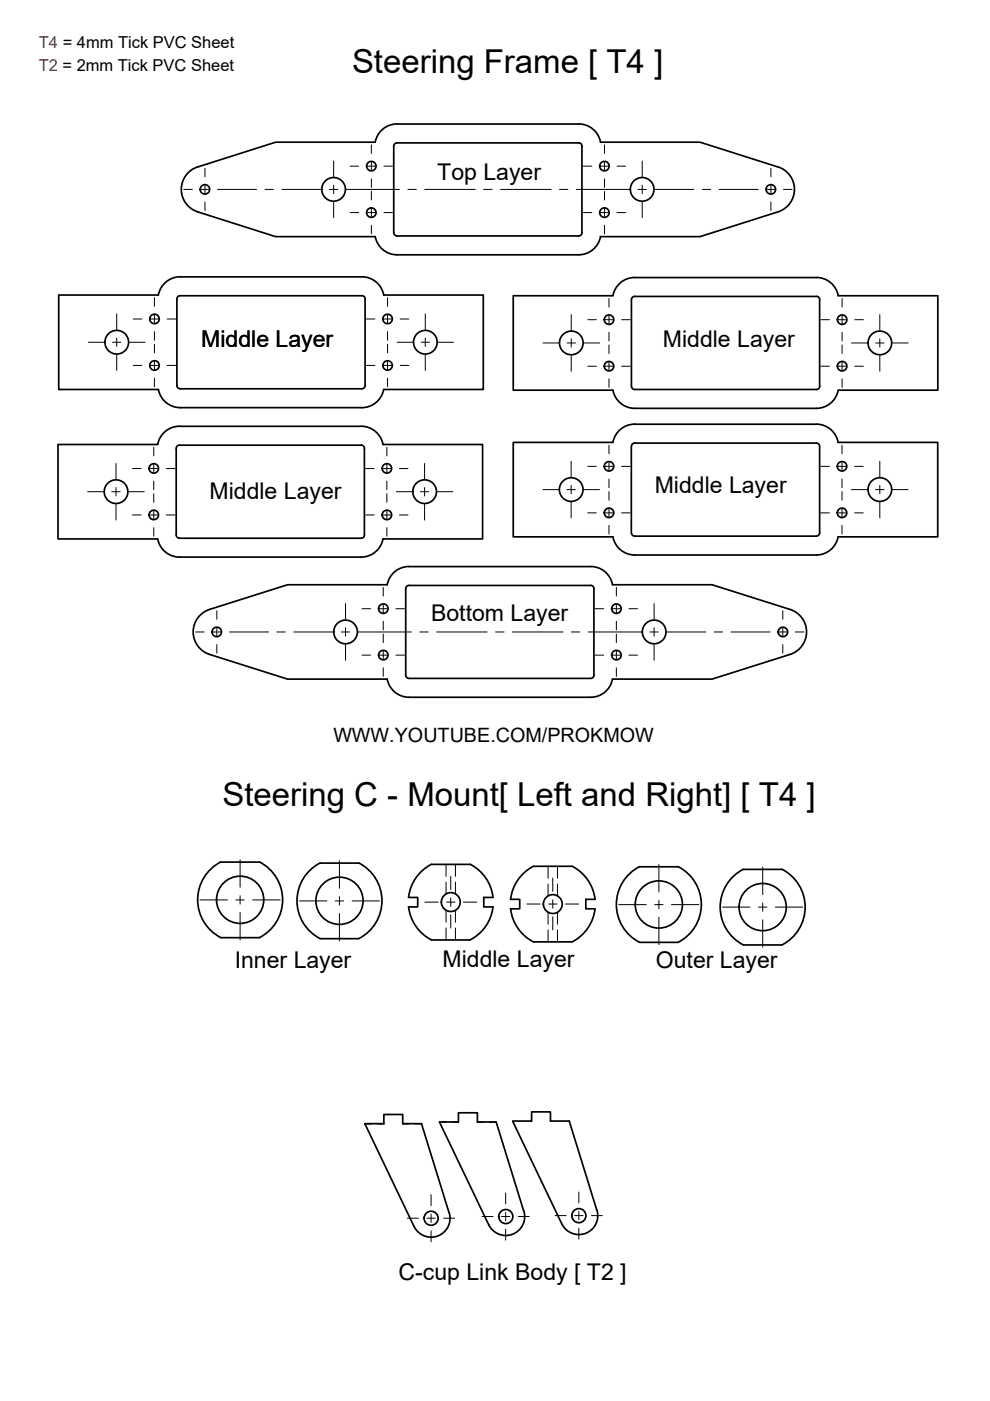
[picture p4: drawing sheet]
<svg xmlns="http://www.w3.org/2000/svg" width="210mm" height="297mm" viewBox="0 0 210 297" stroke-linecap="round" stroke-linejoin="round" font-family="sans-serif">
<!-- layer: Visible -->
<g fill="none" stroke="#000" stroke-width=".36">
<path d="M41.9 35.4a5 5 0 0 0-3.5 4.7 5 5 0 0 0 3.5 4.8M79.6 30.1a4.7 4.7 0 0 1 4.6-3.8h38.5a4.7 4.7 0 0 1 4.6 3.8M79.6 30.1h-21.2l-16.5 5.3M84.2 30.3h38.5M84.2 30.3a.71 .71 0 0 0-.7 .7v18.3M122.7 30.3a.71 .71 0 0 1 .7 .7v18.3M127.3 30.1h21.1l16.5 5.3M165 35.4a5 5 0 0 1 3.4 4.7 5 5 0 0 1-3.4 4.8M41.9 44.9l16.5 5.3h21.2M79.6 50.2a4.7 4.7 0 0 0 4.6 3.8h38.5a4.7 4.7 0 0 0 4.6-3.8M83.5 49.3a.71 .71 0 0 0 .7 .7h38.5a.71 .71 0 0 0 .7-.7M164.9 44.9l-16.5 5.3h-21.1"/>
<path d="M173.1 58.9l-38.5-.1a4.7 4.7 0 0 0-4.6 3.9M173.1 58.8a4.7 4.7 0 0 1 4.6 3.9h21.1v20h-21.1a4.7 4.7 0 0 1-4.6 3.9M33.6 62.6h-21.2v20h21.2M33.6 62.5a4.7 4.7 0 0 1 4.6-3.8h38.5a4.7 4.7 0 0 1 4.7 3.8l21.1 .1v20h-21.2a4.7 4.7 0 0 1-4.6 3.8h-38.5a4.7 4.7 0 0 1-4.6-3.8M77.4 63.4v18.3M77.4 63.4a.68 .68 0 0 0-.7-.7h-38.5a.71 .71 0 0 0-.7 .7v18.3a.71 .71 0 0 0 .7 .7h38.5a.71 .71 0 0 0 .7-.7M129.9 62.7h-21.1v20h21.1M134.6 62.9h38.5M134.6 62.8a.71 .71 0 0 0-.7 .7v18.4a.71 .71 0 0 0 .7 .7h38.5M173.1 62.8a.71 .71 0 0 1 .7 .7M173.8 63.5v18.4M38.1 94.4h38.5"/>
<path d="M38.1 94.4a.71 .71 0 0 0-.7 .7v18.3a.71 .71 0 0 0 .7 .7h38.5M76.6 90.4h-38.5a4.7 4.7 0 0 0-4.7 3.8h-21.1v20.1h21.1a4.7 4.7 0 0 0 4.7 3.8h38.5M76.6 94.4a.68 .68 0 0 1 .7 .7v18.3a.71 .71 0 0 1-.7 .7M76.6 90.4a4.7 4.7 0 0 1 4.6 3.8h21.1v20.1h-21.1a4.7 4.7 0 0 1-4.6 3.8M129.9 93.8h-21.1v20h21.1M130 82.7a4.7 4.7 0 0 0 4.6 3.9h38.5M133.9 94.6v18.4M134.6 89.9h38.5M134.6 89.9a4.7 4.7 0 0 0-4.6 3.9M173.1 89.9a4.7 4.7 0 0 1 4.6 3.9M173.8 94.6v18.4a.71 .71 0 0 1-.7 .7h-38.5a.71 .71 0 0 1-.7-.7M173.8 94.6a.68 .68 0 0 0-.7-.7h-38.5a.71 .71 0 0 0-.7 .7"/>
<path d="M173.8 81.9a.71 .71 0 0 1-.7 .7M177.7 93.8h21.1v20h-21.1a4.7 4.7 0 0 1-4.6 3.9h-38.5a4.7 4.7 0 0 1-4.6-3.9M86.7 124.1h38.5M86.7 124.1a.71 .71 0 0 0-.7 .7v18.3a.71 .71 0 0 0 .7 .7h38.5M125.2 120.1h-38.5a4.7 4.7 0 0 0-4.6 3.9h-21.1l-16.5 5.2a5 5 0 0 0-3.5 4.8 5 5 0 0 0 3.4 4.8l16.6 5.2h21.1a4.7 4.7 0 0 0 4.6 3.8h38.5M125.2 124.1a.68 .68 0 0 1 .7 .7v18.3a.71 .71 0 0 1-.7 .7M125.2 120.1a4.7 4.7 0 0 1 4.7 3.9h21.1l16.5 5.2a5 5 0 0 1 3.5 4.8 5 5 0 0 1-3.5 4.8l-16.5 5.2h-21.1a4.7 4.7 0 0 1-4.7 3.8M46.8 198.8h8.2M55 198.8a9 9 0 0 0 0-16h-8.2a9 9 0 0 0 0 16M67.8 199h8.3M76.1 199a9 9 0 0 0 0-16h-8.2a9 9 0 0 0 0 16M86.6 190.3h2v2h-2"/>
<path d="M86.6 192.3a9 9 0 0 0 4.9 7M91.4 183.3h8.3M91.4 199.3h8.3M91.5 183.3a9 9 0 0 0-4.9 7M99.7 183.3a9 9 0 0 1 4.8 7M104.5 190.3h-1.9v2h1.9M104.5 192.3a9 9 0 0 1-4.8 7M113.1 183.7h8.2a9 9 0 0 1 4.9 7h-2v2h2a9 9 0 0 1-4.9 7h-8.2M113.1 183.7a9 9 0 0 0-4.8 7h1.9v2h-2a9.1 9.1 0 0 0 4.9 7M133.2 185.5l1.5-1.2 .9-.5h8.2a9 9 0 0 1 0 16h-8.2a9 9 0 0 1-2.4-14.3zM157.6 200.3h8.2M165.8 200.3a9 9 0 0 0 0-16h-8.2a9 9 0 0 0 0 16"/>
<path d="M93.2 237.9h4v-2h4v2h4l5.9 18.8a4 4 0 0 1-2.4 5 4 4 0 0 1-5.1-2zM95.2 257.1l-5.8-18.9h-4v-1.9h-4v1.9l-4 .1 10.4 21.7M95.2 257.1a4 4 0 0 1-2.3 4.9 4 4 0 0 1-5.1-2M126.6 256.6a4 4 0 0 1-2.4 4.9 4 4 0 0 1-5.1-2l-10.4-21.7 4-.1v-2h4v2h4l5.8 18.9"/>
<circle cx="78.7" cy="35.2" r="1.01"/>
<circle cx="128.2" cy="35.2" r="1.01"/>
<circle cx="43.4" cy="40.1" r="1.01"/>
<circle cx="70.7" cy="40.1" r="2.51"/>
<circle cx="78.7" cy="45.1" r="1.01"/>
<circle cx="128.2" cy="45.1" r="1.01"/>
<circle cx="136.2" cy="40.1" r="2.51"/>
<circle cx="163.4" cy="40.1" r="1.01"/>
<circle cx="24.8" cy="72.6" r="2.51"/>
<circle cx="32.8" cy="77.5" r="1.01"/>
<circle cx="32.8" cy="67.6" r="1.01"/>
<circle cx="82.2" cy="67.6" r="1.01"/>
<circle cx="82.2" cy="77.5" r="1.01"/>
<circle cx="90.2" cy="72.6" r="2.51"/>
<circle cx="121.1" cy="72.7" r="2.51"/>
<circle cx="129.1" cy="67.8" r="1.01"/>
<circle cx="129.1" cy="77.6" r="1.01"/>
<circle cx="178.6" cy="67.8" r="1.01"/>
<circle cx="178.6" cy="77.6" r="1.01"/>
<circle cx="186.6" cy="72.7" r="2.51"/>
<circle cx="32.6" cy="99.3" r="1.01"/>
<circle cx="82" cy="99.3" r="1.01"/>
<circle cx="129.1" cy="98.9" r="1.01"/>
<circle cx="178.5" cy="98.9" r="1.01"/>
<circle cx="24.6" cy="104.2" r="2.51"/>
<circle cx="32.6" cy="109.2" r="1.01"/>
<circle cx="82" cy="109.2" r="1.01"/>
<circle cx="90" cy="104.2" r="2.51"/>
<circle cx="121.1" cy="103.8" r="2.51"/>
<circle cx="129.1" cy="108.7" r="1.01"/>
<circle cx="178.5" cy="108.7" r="1.01"/>
<circle cx="186.6" cy="103.8" r="2.51"/>
<circle cx="46" cy="134" r="1.01"/>
<circle cx="73.3" cy="134" r="2.51"/>
<circle cx="81.3" cy="129" r="1.01"/>
<circle cx="81.3" cy="138.9" r="1.01"/>
<circle cx="130.7" cy="129" r="1.01"/>
<circle cx="130.7" cy="138.9" r="1.01"/>
<circle cx="138.7" cy="134" r="2.51"/>
<circle cx="166" cy="134" r="1.01"/>
<circle cx="50.9" cy="190.8" r="5"/>
<circle cx="72" cy="191" r="5"/>
<circle cx="95.6" cy="191.3" r="2"/>
<circle cx="117.2" cy="191.7" r="2"/>
<circle cx="139.7" cy="191.8" r="5"/>
<circle cx="161.7" cy="192.3" r="5"/>
<circle cx="91.4" cy="258.3" r="1.49"/>
<circle cx="107.2" cy="257.9" r="1.49"/>
<circle cx="122.7" cy="257.7" r="1.49"/>
</g>
<!-- layer: Hidden -->
<g fill="none" stroke="#000" stroke-width=".21">
<path d="M94.6 183.3v2.5M94.6 187v2.6M94.6 193v2.5M94.6 196.8v2.5M96.6 183.3v2.5M96.6 187v2.6M96.6 193v2.5M96.6 196.8v2.5M116.2 183.7v2.5M116.2 187.4v2.6M116.2 193.4v2.5M116.2 197.2v2.5"/>
<path d="M118.2 183.7v2.5M118.2 187.4v2.6M118.2 193.4v2.5M118.2 197.2v2.5M77.4 238.3h1.4M81.4 238.2l-1.4 .1M85.4 238.2l1.4 .1M88 238.3h1.4M93.2 237.9h1.4M97.2 237.9h-1.4M101.2 237.9h1.4M103.8 237.9h1.4"/>
</g>
<!-- layer: Smart Centers -->
<g fill="none" stroke="#000" stroke-width=".21">
<path d="M43.5 35.7v1.8M43.5 39.3v1.7M70.7 34.1v3.4M70.7 39.3v1.7M74.2 35.2h1.9M77.8 35.2h1.8M78.7 30.7v1.8M78.7 34.3v1.8M78.7 37.9v1.8M81.4 35.2h1.8M123.7 35.2h1.8M127.3 35.2h1.8"/>
<path d="M128.2 30.7v1.8M128.2 34.3v1.8M128.2 37.9v1.8M130.8 35.2h1.9M136.2 34.1v3.4M136.2 39.3v1.7M163.4 35.7v1.8M163.4 39.3v1.7M38.9 40.2h1.9M42.5 40.2h1.8M43.5 42.8v1.8M46.1 40.2h8.3"/>
<path d="M56.2 40.2h1.8M59.8 40.2h8.3M69.8 40.2h1.8M70.7 42.8v3.4M73.4 40.2h11.3M74.2 45.1h1.9M77.8 45.1h1.8M78.7 40.6v1.8M78.7 44.2v1.8M78.7 47.8v1.8M81.4 45.1h1.8M86.5 40.2h1.8"/>
<path d="M90 40.2h10.8M102.6 40.2h1.7M106.1 40.2h10.7M118.6 40.2h1.8M122.2 40.2h11.3M123.7 45.1h1.8M127.3 45.1h1.8M128.2 40.6v1.8M128.2 44.2v1.8M128.2 47.8v1.8M130.8 45.1h1.9M135.3 40.2h1.8"/>
<path d="M136.2 42.8v3.4M138.8 40.2h8.3M148.9 40.2h1.8M152.5 40.2h8.3M162.5 40.2h1.8M163.4 42.8v1.8M166.1 40.2h1.8M18.8 72.6h3.3M23.9 72.6h1.7M24.7 66.6v3.3M24.7 71.7v1.8M24.7 75.2v3.4"/>
<path d="M27.4 72.6h3.4M28.3 67.6h1.8M28.3 77.5h1.8M31.9 67.6h1.7M31.9 77.5h1.7M32.7 63.1v1.8M32.7 66.7v1.8M32.7 70.3v1.8M32.7 73v1.8M32.7 76.6v1.8M35.4 67.6h1.9M35.4 77.5h1.9"/>
<path d="M77.7 67.6h1.8M77.7 77.5h1.8M81.3 67.6h1.8M81.3 77.5h1.8M82.2 63.1v1.8M82.2 66.7v1.8M82.2 70.3v1.8M82.2 73v1.8M82.2 76.6v1.8M84.2 72.6h3.3M84.9 67.6h1.8M84.9 77.5h1.8"/>
<path d="M89.3 72.6h1.8M90.2 66.6v3.3M90.2 71.7v1.8M90.2 75.2v3.4M92.9 72.6h3.3M115.1 72.7h3.3M120.2 72.7h1.8M121.1 66.7v3.3M121.1 71.8v1.8M121.1 75.4v3.3M123.8 72.7h3.3M124.6 67.8h1.8"/>
<path d="M124.6 77.6h1.8M128.2 67.8h1.8M128.2 77.6h1.8M129.1 63.3v1.8M129.1 66.9v1.8M129.1 70.5v1.8M129.1 73.1v1.9M129.1 76.7v1.8M131.8 67.8h1.8M131.8 77.6h1.8M174.1 67.8h1.8M174.1 77.6h1.8"/>
<path d="M177.7 67.8h1.7M177.7 77.6h1.7M178.5 63.3v1.8M178.5 66.9v1.8M178.5 70.5v1.8M178.5 73.1v1.9M178.5 76.7v1.8M180.6 72.7h3.3M181.2 67.8h1.8M181.2 77.6h1.8M185.7 72.7h1.8M186.5 66.7v3.3"/>
<path d="M186.5 71.8v1.8M186.5 75.4v3.3M189.2 72.7h3.4M24.6 98.3v3.3M28.1 99.3h1.8M31.7 99.3h1.8M32.6 94.8v1.9M32.6 98.4v1.8M32.7 80.2v1.8M35.3 99.3h1.8M77.5 99.3h1.8M81.1 99.3h1.8"/>
<path d="M82 94.8v1.9M82 98.4v1.8M82.2 80.2v1.8M84.7 99.3h1.8M90 98.3v3.3M121.1 97.8v3.3M124.6 98.9h1.8M128.2 98.9h1.8M129.1 80.3v1.8M129.1 94.4v1.8M129.1 98v1.8M131.8 98.9h1.8"/>
<path d="M174 98.9h1.9M177.6 98.9h1.8M178.5 94.4v1.8M178.5 98v1.8M178.5 80.3v1.8M181.2 98.9h1.8M186.5 97.8v3.3M18.6 104.3h3.3M23.7 104.3h1.8M24.6 103.4v1.8M24.6 106.9v3.4M27.3 104.3h3.3"/>
<path d="M28.1 109.2h1.8M31.7 109.2h1.8M32.6 102v1.8M32.6 104.7v1.8M32.6 108.3v1.8M32.6 111.9v1.8M35.3 109.2h1.8M77.5 109.2h1.8M81.1 109.2h1.8M82 102v1.8M82 104.7v1.8M82 108.3v1.8"/>
<path d="M82 111.9v1.8M84 104.3h3.3M84.7 109.2h1.8M89.1 104.3h1.8M90 103.4v1.8M90 106.9v3.4M92.7 104.3h3.3M115.1 103.8h3.3M120.2 103.8h1.8M121.1 102.9v1.8M121.1 106.5v3.3M123.8 103.8h3.3"/>
<path d="M124.6 108.7h1.8M128.2 108.7h1.8M129.1 101.6v1.8M129.1 104.2v1.9M129.1 107.8v1.8M129.1 111.4v1.8M131.8 108.7h1.8M174 108.7h1.9M177.6 108.7h1.8M178.5 101.6v1.8M178.5 104.2v1.9M178.5 107.8v1.8"/>
<path d="M178.5 111.4v1.8M180.5 103.8h3.4M181.2 108.7h1.8M185.6 103.8h1.8M186.5 102.9v1.8M186.5 106.5v3.3M189.2 103.8h3.3M41.5 134h1.8M45.1 134h1.8M46 129.5v1.8M46 133.1v1.8M46 136.7v1.8"/>
<path d="M48.6 134h8.3M58.7 134h1.8M62.3 134h8.3M72.4 134h1.7M73.3 128v3.3M73.3 133.1v1.8M73.3 136.7v3.3M75.9 134h11.3M76.8 129.1h1.8M76.8 138.9h1.8M80.4 129.1h1.7M80.4 138.9h1.7"/>
<path d="M81.3 124.6v1.8M81.3 128.2v1.7M81.3 131.7v1.8M81.3 134.4v1.8M81.3 138v1.8M83.9 129.1h1.9M83.9 138.9h1.9M89 134h1.8M92.6 134h10.7M105.1 134h1.8M108.6 134h10.8M121.2 134h1.7"/>
<path d="M124.7 134h11.3M126.2 129.1h1.8M126.2 138.9h1.8M129.8 129.1h1.8M129.8 138.9h1.8M130.7 124.6v1.8M130.7 128.2v1.7M130.7 131.7v1.8M130.7 134.4v1.8M130.7 138v1.8M133.3 129.1h1.9M133.3 138.9h1.9"/>
<path d="M137.8 134h1.8M138.7 128v3.3M138.7 133.1v1.8M138.7 136.7v3.3M141.4 134h8.2M151.4 134h1.8M155 134h8.3M165.1 134h1.8M166 129.5v1.8M166 133.1v1.8M166 136.7v1.8M168.6 134h1.9"/>
<path d="M81.3 141.6v1.8M130.7 141.6v1.8M42.4 190.8h5.8M50 190.8h1.8M50.9 182.3v5.8M50.9 189.9v1.8M50.9 193.5v5.8M53.6 190.8h5.8M63.5 191h5.8M71.1 191h1.8M72 182.5v5.8M72 190.1v1.8"/>
<path d="M72 193.7v5.8M74.7 191h5.8M90.1 191.3h2.8M94.7 191.3h1.8M95.6 185.8v2.8M95.6 190.4v1.8M95.6 194v2.8M98.3 191.3h2.8M111.7 191.7h2.8M116.3 191.7h1.8M117.2 186.2v2.8M117.2 190.8v1.8"/>
<path d="M117.2 194.4v2.8M119.9 191.7h2.8M131.2 191.8h5.8M138.8 191.8h1.8M139.7 183.3v5.8M139.7 190.9v1.8M139.7 194.5v5.8M142.4 191.8h5.8M153.2 192.3h5.8M160.8 192.3h1.8M161.7 183.8v5.9M161.7 191.4v1.8"/>
<path d="M161.7 195v5.8M164.4 192.3h5.8M86.4 258.3h2.3M90.5 258.3h1.8M91.4 253.3v2.3M91.4 257.4v1.8M94.1 258.3h2.3M102.2 257.9h2.3M106.3 257.9h1.8M107.2 252.9v2.4M107.2 257v1.8M109.9 257.9h2.3"/>
<path d="M117.7 257.7h2.3M121.8 257.7h1.8M122.7 252.7v2.3M122.7 256.8v1.8M125.4 257.7h2.3M91.4 261v2.3M107.2 260.6v2.3M122.7 260.4v2.3"/>
</g>
<g font-size="7">
<text x="74.6" y="15.4">Steering Frame [ T4 ]</text>
<text x="47.2" y="170.9">Steering C - Mount[ Left and Right] [ T4 ]</text>
</g>
<g font-size="4.9">
<text x="92.7" y="38.1">Top Layer</text>
<text x="42.7" y="73.7">Middle Layer</text>
<text x="140.5" y="73.7">Middle Layer</text>
<text x="44.4" y="105.7">Middle Layer</text>
<text x="138.8" y="104.6">Middle Layer</text>
<text x="91.4" y="131.6">Bottom Layer</text>
<text x="49.8" y="205.2">Inner Layer</text>
<text x="93.8" y="205">Middle Layer</text>
<text x="139.1" y="205.2">Outer Layer</text>
<text x="84.5" y="271.5">C-cup Link Body [ T2 ]</text>
</g>
<text font-size="4.2" x="70.7" y="157.3">WWW.YOUTUBE.COM/PROKMOW</text>
<g font-size="3.5" fill="#ea0000">
<text x="8.3" y="10.3">T4 = 4mm Tick PVC Sheet</text>
<text x="8.2" y="15.1">T2 = 2mm Tick PVC Sheet</text>
</g>
</svg>
